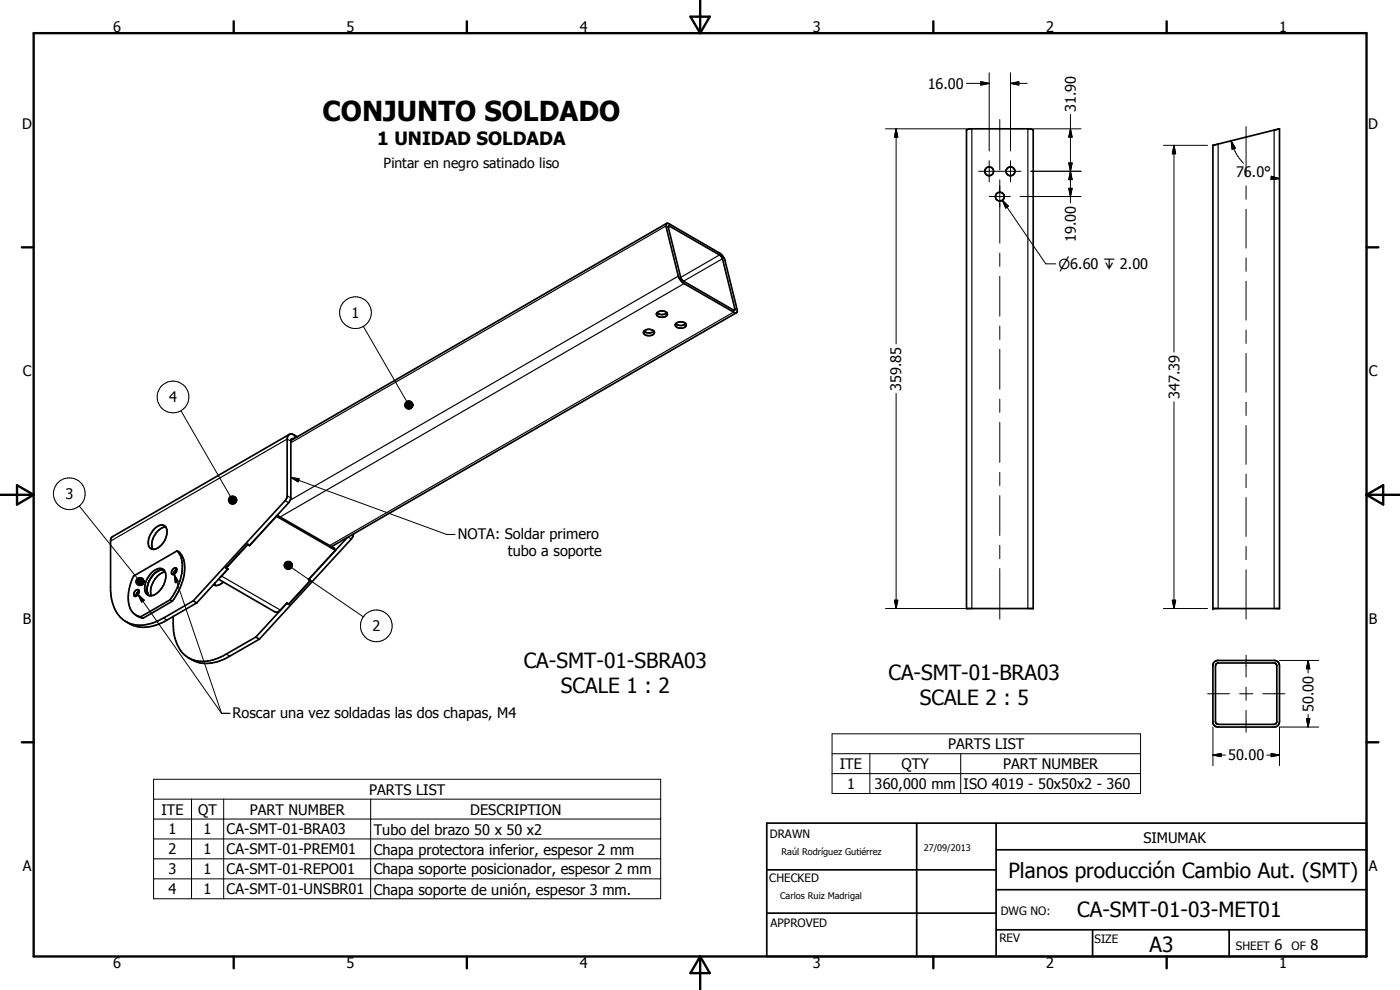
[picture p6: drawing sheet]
<svg xmlns="http://www.w3.org/2000/svg" width="420mm" height="297mm" viewBox="0 0 420 297" stroke-linecap="round" stroke-linejoin="round" font-family="sans-serif">
<g fill="none" stroke="#000" stroke-width=".51">
<path d="M290.1 38.9l1-.2h17.9l1.1 .3v143.6h-20zM364 43.6l20-4.9v143.9h-20zM364 43.6h.1M200 67.1l-.2 .7 3.8 15 .8 1.5 .9 .8 15.1 8.7h.7M200 67.1l.9 .1 15.8 9.3 .8 1.5 3.8 15-.2 .8M200 67.1l-112.7 65.1M200.6 67.9h.5l15.3 9 .4 .6 3.7 15.5h-.5l-15.3-9.1-.4-.5zM193.2 99.4a2.33 2.33 0 0 0 3 0M193.3 99.3a2 2 0 0 1 3.1 .5 1.92 1.92 0 0 1-3.3 0zM197.2 93.9a2.27 2.27 0 0 0 2.9 0M197.2 93.8a2.06 2.06 0 0 1 3.1 .5 1.95 1.95 0 0 1-3.3 0zM202.8 97.1a2.26 2.26 0 0 0 3 0"/>
<path d="M202.8 97.1a1.99 1.99 0 0 1 3.1 .4 1.85 1.85 0 0 1-1.6 1 1.85 1.85 0 0 1-1.7-1.1zM221.1 93.8l-121.6 70.2M86.8 130.3l-.3 .4-.3 1v17.3l-.4 1-27.8 30.3M86.8 130.3l-53.2 30.8-.4 1v15.1a10.5 10.5 0 0 0 4.9 9.5 11.7 11.7 0 0 0 11-1.3l8.9-5.1M86.8 130.3l.7-.1 1.7 .9M88.2 131.7h-.6l-.3 .4-.1 17.8-.6 .9-11.7 12.9M46.4 158.6a2.38 2.38 0 0 1 3.3-.5 5.1 5.1 0 0 1-1.3 5.5 2.68 2.68 0 0 1-3.2 1l-.2-.2a4.8 4.8 0 0 1 1.4-5.8zM49.8 158.2a5.3 5.3 0 0 0-4.3 5l.4 1.6M83 154.9l17.7 10.2M83.2 154.6l17.2 9.9 .3 .6M40.8 177.1l.3-.2a.8 .8 0 0 1 .7 .7 .8 .8 0 0 1-.4 .8l-.6 .5a.74 .74 0 0 1-.7-.6 .74 .74 0 0 1 .3-.8zM41.7 177.3l-.6 .7-.3 .9"/>
<path d="M45.5 171.8a3.5 3.5 0 0 1 3.2-1.2 3.6 3.6 0 0 1 .5 4.8 5.2 5.2 0 0 1-4.3 3.3 2.68 2.68 0 0 1-1.2-3.8l.6-1.4zM49.2 171a4.7 4.7 0 0 0-4.5 3.4 3.9 3.9 0 0 0 0 4.3M49.6 171.6a6.1 6.1 0 0 0-4.2 7.1M51.9 170.8a.59 .59 0 0 1 .6-.5 .59 .59 0 0 1 .5 .5 1.14 1.14 0 0 1-.2 1.2 1.14 1.14 0 0 1-1.2 .3l-.1-.9zM53 170.8l-.6 .6-.2 .9M53.2 165.3l-13.1 7.5a11.9 11.9 0 0 0-.7 10.5l1.4 1.3M53.2 165.3a5.9 5.9 0 0 1 2.2 5.8 18.2 18.2 0 0 1-3.7 9.3M53.2 165.3a9.1 9.1 0 0 1 .8 9l-.9 2.2-2.1 3.5M64.4 175l.3 .7M65.6 173.8l17 9.8 .6 .1 .7-.4 2.2-2.4M67 174.6a2.45 2.45 0 0 1-3 .8M67.8 170.3l.1 .1"/>
<path d="M67.9 170.4l.5 .3-2.3 2.4M68.3 170.7l.1 .1M68.4 170.8l-9.4 10.1M74.3 163.3l.1 .1M74.4 163.4l.5 .3M74.4 163.4l-6.5 7M74.8 163.6l.1 .1M74.9 163.6l-.6-.3-6.5 7.1 .6 .4M92.7 173.8v.1M92.7 173.9l.5 .3-6.6 7.2M93 174.1l.1 .1M93.1 174.2l-6.5 7-.5-.3"/>
<path d="M100.7 165.1l-8.1 8.8 .5 .3M104.2 161.3l-11.5 12.6M106.1 160.2l-.7 1.5-27.6 30.1M40.8 184.6l1.4 .5M40.8 184.6l2.1 .9M42.2 185.1l.7 .4M51 180l.7 .4M51 180l-8.8 5.1M51.7 180.4l-8.8 5.1M52 185a15.1 15.1 0 0 0 2.4 10.5 8.7 8.7 0 0 0 10.3 2.2l2.4-1 9.7-5.6M58 180.3l1 .6M59 180.9l-8.9 5.2a11.3 11.3 0 0 1-12.3 .5"/>
<path d="M76.8 191.1l1 .7M77.8 191.8l-8.9 5.1a11.5 11.5 0 0 1-10.7 1.4l-1.6-.9M86.1 181h.1M86.1 181l.5 .4M86.1 181l-9.3 10.1M86.6 181.2v.2M364.4 198.7l.9-.5h17.4a1.57 1.57 0 0 1 1.3 1.6v16.7a1.58 1.58 0 0 1-1.6 1.6h-16.8l-1.2-.5-.4-.8v-17.3zM365 199.2l.6-.3 17.2 .2 .4 .7-.1 17.2-.7 .3h-16.8l-.6-.2-.2-.6v-16.7zM230.1 247h180v40h-180zM275.1 247v40M298.9 255h111.2M298.9 247v40"/>
<path d="M230.1 274h68.8M230.1 261h68.8M298.9 279h111.2M298.9 267h111.2M327.9 279v8M368.9 279v8"/>
<circle cx="296.9" cy="51.4" r="1.33"/>
<circle cx="300.1" cy="59" r="1.33"/>
<circle cx="303.3" cy="51.4" r="1.32"/>
</g>
<g fill="none" stroke="#000" stroke-width=".35">
<path d="M291.7 38.7v143.9M308.5 38.7v143.9M382.4 39v143.6M365.6 43.2v139.4M199.8 67.8l-112.5 65M201.1 67.9l-.5 .3M215.9 76.5l-11.6 6.7M216.8 77.6l-11.7 6.8M203.6 82.8l-116.5 67.3M205.3 85.1l-121.2 70M220.2 93.6l-121.3 70.1M220.5 92.6l-.5 .4"/>
<path d="M87.3 132.4l-1.1-.7-53 30.6M88.3 130.5v1.1M85.5 150.2l1.1 .6M86.2 148.8l1.1 .6M66.5 172.8l17.6 10.2M104.5 161.2l.9 .5M49.1 185.4l1 .7M67.9 196.3l1 .6"/>
</g>
<g fill="#000">
<circle cx="364" cy="43.6" r=".25"/>
<circle cx="364" cy="182.6" r=".25"/>
</g>
<g fill="none" stroke="#000" stroke-width=".71">
<path d="M10.1 9.9h400v277.1h-400zM70.1 6.4v3.5M140.1 6.4v3.5M207.2 5h5.8l-2.9 4.9zM210.1 0v9.9M280.1 6.4v3.5M350.1 6.4v3.5M6.6 74.2h3.5M410.1 74.2h3.6M.1 148.5h10M5.1 145.6l5 2.9-5 2.9zM410.1 148.5h10"/>
<path d="M410.1 148.5l5-2.9v5.8zM6.6 222.7h3.5M410.1 222.7h3.6M70.1 287v3.5M140.1 287v3.5M210.1 287v10M210.1 287l2.9 5h-5.8zM280.1 287v3.5M350.1 287v3.5"/>
</g>
<g fill="none" stroke="#000" stroke-width=".3">
<path d="M265.8 38.7h24.3M268.9 38.7l.5 2.4h-1zM268.9 38.7v64.5M290.1 25h6.8M294.4 24.5l2.5 .5-2.5 .5zM296.9 21.8v23.5M300 35.9v15.1M303.3 25l2.5-.5v1zM303.3 21.8v23.5M303.3 25h5M310.1 38.7h14.3M321.3 38.7l.5 2.4h-1.1z"/>
<path d="M321.3 34.3v26.6M374 38v14.8M293.7 51.4h12.7M296.9 48.2v6.4M296.9 59h6.3M300 54v18.9M303.3 48.2v6.4M306.1 59h18.3M309.4 51.4h15M320.7 56.5h1.1l-.5 2.5zM320.7 48.9h1.1l-.5 2.5zM320.7 48.9l1.1 5h-1.1l1.1-5z"/>
<path d="M321.3 51.4l.5 2.5h-1.1zM349.2 43.6h13.2M352.3 43.6l.5 2.5h-1zM352.3 43.6v62.1M369.5 42.2l1.2 2.2-.9 .4zM369.5 42.2l1.5 4 2.2 2.8M374 55.8v4M381.5 53.4l2.5 .2M381.5 52.9l2.5 .7-2.5 .3zM300 75.9v4M300.8 60.1l1.8 1.7-.8 .6zM300.8 60.1l13 19.1h3.1"/>
<path d="M374 62.8v11.6M374 77.4v4M109 97.9l13.1 22.5M300 82.9v12M300 97.8v4.1M374 84.4v11.7M374 99.1v3.9M268.9 118v64.6M300 104.8v12M300 119.8v3.9M374 106v11.7M54.3 123.2l14.9 25.8"/>
<path d="M121.4 121.4l2.5 .1-2.5 .2zM121.4 121.7l2.5-.2-2.4 .4zM121.4 121.5h2.5M121.5 121.1l2.4 .4-2.5-.1zM121.5 121.9l2.4-.4-2.3 .7zM121.6 120.9l2.3 .6-2.4-.4zM121.6 122.2l2.3-.7-2.1 .8zM121.8 120.6l.2-.1 1.9 1zM121.8 120.6l2.1 .9-2.3-.6zM121.8 122.3l2.1-.8-1.9 1.1zM122 120.5l.2-.1 1.7 1.1zM122 122.6l1.9-1.1-1.7 1.2z"/>
<path d="M122.2 120.4l.3-.1 1.4 1.2zM122.2 122.7l1.7-1.2-1.4 1.2zM122.5 120.3h.3l1.1 1.2zM122.5 122.7l1.4-1.2-1.1 1.3zM122.8 120.3h.2l.9 1.2zM123 120.3l.3 .1 .6 1.1zM123.3 120.4l.6 1.1zM123.5 120.6l.4 .9zM123.6 120.8l.3 .7zM123.8 121l.1 .5zM123.9 121.5l-.9 1.2-.2 .1zM123.9 121.5l-.9 1.2z"/>
<path d="M123.9 121.5l-.6 1.1zM123.9 121.5l-.4 1zM123.9 121.5l-.3 .8zM123.9 121.5l-.1 .5zM123.9 121.5v.3zM300 126.7v12M352.3 120.5v62.1M374 120.7v4M374 127.7v11.6M23.8 151.8l17.4 21.7M68.5 149.9l2.5 .1-2.5 .2zM68.5 150.2l2.5-.2-2.4 .5z"/>
<path d="M68.5 150h2.5M68.6 149.6l2.4 .4-2.5-.1zM68.6 150.5l2.4-.5-2.3 .7zM68.7 149.4l2.3 .6-2.4-.4zM68.7 150.7l2.3-.7-2.1 .9zM68.9 149.2l.2-.2 1.9 1zM68.9 149.2l2.1 .8-2.3-.6zM68.9 150.9l2.1-.9-1.9 1.1zM69.1 149l.2-.1 1.7 1.1zM69.1 151.1l1.9-1.1-1.7 1.2zM69.3 148.9l.3-.1 1.4 1.2zM69.3 151.2l1.7-1.2-1.4 1.3z"/>
<path d="M69.6 148.8h.3l1.1 1.2zM69.6 151.3l1.4-1.3-1.1 1.3zM69.9 148.8h.2l.9 1.2zM70.1 148.8l.9 1.2zM70.4 149l.6 1zM70.6 149.1l.4 .9zM70.8 149.3l.2 .7zM70.9 149.5l.1 .5zM71 150l-.9 1.3h-.2zM71 150l-.9 1.3zM71 150l-.6 1.1zM71 150l-.4 1z"/>
<path d="M71 150l-.2 .8zM71 150l-.1 .6zM71 150v.3zM87.3 143.3l2.5 .3-.4 1zM87.3 143.3l46.8 17.1h2.5M300 141.7v4M300 148.7v12M374 142.3v4M374 149.3v11.7M40.8 174.4l2.5 .1-2.5 .1zM40.8 174.6l2.5-.1-2.5 .4zM40.8 174.5h2.5"/>
<path d="M40.8 174.1l2.5 .4-2.5-.1zM40.8 174.9l2.5-.4-2.4 .6zM40.9 173.9l2.4 .6-2.5-.4zM40.9 175.1l2.4-.6-2.2 .8zM41.1 173.7l.2-.2 2 1zM41.1 173.7l2.2 .8-2.4-.6zM41.1 175.3l2.2-.8-2 1zM41.3 173.5l.3-.1 1.7 1.1zM41.3 175.5l2-1-1.7 1.1zM41.4 178.4l1.9 1.7-.8 .6zM41.4 178.4l25.1 35.6M41.6 173.4l.2-.1 1.5 1.2z"/>
<path d="M41.6 175.6l1.7-1.1-1.5 1.2zM41.8 173.3h.3l1.2 1.2zM41.8 175.7l1.5-1.2-1.2 1.2zM42.1 173.3h.2l1 1.2zM42.3 173.3l1 1.2zM42.6 173.4l.7 1.1zM42.8 173.5l.5 1zM43 173.7l.3 .8zM43.1 174l.2 .5zM43.3 174.5l-1 1.2h-.2zM43.3 174.5l-1 1.2zM43.3 174.5l-.7 1.1z"/>
<path d="M43.3 174.5l-.5 .9zM43.3 174.5l-.3 .8zM43.3 174.5l-.2 .5zM43.3 174.5l-.1 .3zM52.3 172.3l1.2 2.2-.9 .3zM52.3 172.3l14.2 41.7M85.2 169.5l2.5 .1-2.5 .2zM85.2 169.8l2.5-.2-2.4 .4zM85.2 169.6h2.5M85.3 169.2l2.4 .4-2.5-.1zM85.3 170l2.4-.4-2.3 .7zM85.4 169l.2-.2 2.1 .8z"/>
<path d="M85.4 169l2.3 .6-2.4-.4zM85.4 170.3l2.3-.7-2.1 .9zM85.6 168.8l.2-.2 1.9 1zM85.6 170.5l2.1-.9-1.9 1zM85.8 168.6l.3-.2 1.6 1.2zM85.8 170.6l1.9-1-1.6 1.2zM86.1 168.4h.2l1.4 1.2zM86.1 170.8l1.6-1.2-1.4 1.3zM86.3 168.4h.3l1.1 1.2zM86.3 170.9l1.4-1.3-1.1 1.3zM86.6 168.4h.2l.9 1.2zM86.8 168.4l.9 1.2z"/>
<path d="M87.1 168.5l.6 1.1zM87.3 168.7l.4 .9zM87.5 168.9l.2 .7zM87.5 170.3l21.5 14.8M87.6 169.1l.1 .5zM87.7 169.6l-.9 1.2-.2 .1zM87.7 169.6l-.6 1.1-.3 .1zM87.7 169.6l-.6 1.1zM87.7 169.6l-.4 1zM87.7 169.6l-.2 .7zM87.7 169.6l-.1 .5zM87.7 169.6v.3z"/>
<path d="M300 163.6v4M300 170.6v15.2M374 164v3.9M374 170.9v14.9M265.8 182.6h24.3M268.4 180.1h1l-.5 2.5zM349.2 182.6h13.2M351.8 180.1h1l-.5 2.5zM374 196.6v6.6M384 198.2h11.8M392.6 198.2l.5 2.5h-1zM392.6 198.2v3.7"/>
<path d="M66.5 214h2.5M362.4 208.2h6.6M364 218.1v11.6M372 208.2h4M374 206.2v3.9M374 213.1v6.6M379 208.2h6.6M392.1 215.6h1l-.5 2.5zM392.6 214.4v3.7M395.8 218.1h-11.8v11.6M46.1 233.8h152.2v35.9h-152.2zM46.1 239.8h152.2"/>
<path d="M57.5 239.8v29.9M67.1 239.8v29.9M111.2 239.8v29.9M249.7 220.2h92.6v17.9h-92.6zM249.7 226.1h92.6M249.7 232.1h92.6M261.1 226.1v12M288.3 226.1v12M364 226.6l2.5-.5v.9zM364 226.6h3.7M380.2 226.6h3.8M381.5 226.1l2.5 .5-2.5 .4z"/>
<path d="M46.1 245.7h152.2M46.1 251.7h152.2M46.1 257.7h152.2M46.1 263.7h152.2"/>
<circle cx="106.7" cy="93.8" r="4.8"/>
<circle cx="51.9" cy="119.1" r="4.8"/>
<circle cx="20.8" cy="148.1" r="4.8"/>
<circle cx="112.9" cy="187.8" r="4.8"/>
</g>
<g fill="#000">
<path d="M294.4 24.5l2.5 .5-2.5 .5zM303.3 25l2.5-.5v1zM268.9 38.7l.5 2.4h-1zM320.7 56.5h1.1l-.5 2.5zM320.7 48.9h1.1l-.5 2.5zM321.3 51.4l.5 2.5h-1.1zM321.3 38.7l.5 2.4h-1.1zM352.3 43.6l.5 2.5h-1zM369.5 42.2l1.2 2.2-.9 .4zM381.5 52.9l2.5 .7-2.5 .3zM300.8 60.1l1.8 1.7-.8 .6zM123.8 121l.1 .5z"/>
<path d="M123.6 120.8l.3 .7zM123.5 120.6l.4 .9zM123.3 120.4l.6 1.1zM123 120.3l.3 .1 .6 1.1zM122.8 120.3h.2l.9 1.2zM122.5 120.3h.3l1.1 1.2zM122.2 120.4l.3-.1 1.4 1.2zM122 120.5l.2-.1 1.7 1.1zM121.8 120.6l.2-.1 1.9 1zM121.8 120.6l2.1 .9-2.3-.6zM121.6 120.9l2.3 .6-2.4-.4zM121.5 121.9l2.4-.4-2.3 .7z"/>
<path d="M121.6 122.2l2.3-.7-2.1 .8zM121.8 122.3l2.1-.8-1.9 1.1zM122 122.6l1.9-1.1-1.7 1.2zM122.2 122.7l1.7-1.2-1.4 1.2zM122.5 122.7l1.4-1.2-1.1 1.3zM123.9 121.5l-.9 1.2-.2 .1zM123.9 121.5l-.9 1.2zM123.9 121.5l-.6 1.1zM123.9 121.5l-.4 1zM123.9 121.5l-.3 .8zM123.9 121.5l-.1 .5zM123.9 121.5v.3z"/>
<path d="M70.9 149.5l.1 .5zM70.8 149.3l.2 .7zM70.6 149.1l.4 .9zM70.4 149l.6 1zM70.1 148.8l.9 1.2zM69.9 148.8h.2l.9 1.2zM69.6 148.8h.3l1.1 1.2zM69.3 148.9l.3-.1 1.4 1.2zM69.1 149l.2-.1 1.7 1.1zM68.9 149.2l.2-.2 1.9 1zM68.9 149.2l2.1 .8-2.3-.6zM68.7 149.4l2.3 .6-2.4-.4z"/>
<path d="M68.6 150.5l2.4-.5-2.3 .7zM68.7 150.7l2.3-.7-2.1 .9zM68.9 150.9l2.1-.9-1.9 1.1zM69.1 151.1l1.9-1.1-1.7 1.2zM69.3 151.2l1.7-1.2-1.4 1.3zM69.6 151.3l1.4-1.3-1.1 1.3zM71 150l-.9 1.3h-.2zM71 150l-.9 1.3zM71 150l-.6 1.1zM71 150l-.4 1zM71 150l-.2 .8zM71 150l-.1 .6z"/>
<path d="M71 150v.3zM87.3 143.3l2.5 .3-.4 1zM43.1 174l.2 .5zM43 173.7l.3 .8zM42.8 173.5l.5 1zM42.6 173.4l.7 1.1zM42.3 173.3l1 1.2zM42.1 173.3h.2l1 1.2zM41.8 173.3h.3l1.2 1.2zM41.6 173.4l.2-.1 1.5 1.2zM41.3 173.5l.3-.1 1.7 1.1zM41.1 173.7l.2-.2 2 1z"/>
<path d="M41.1 173.7l2.2 .8-2.4-.6zM40.9 173.9l2.4 .6-2.5-.4zM40.8 174.9l2.5-.4-2.4 .6zM40.9 175.1l2.4-.6-2.2 .8zM41.1 175.3l2.2-.8-2 1zM41.3 175.5l2-1-1.7 1.1zM41.6 175.6l1.7-1.1-1.5 1.2zM41.8 175.7l1.5-1.2-1.2 1.2zM43.3 174.5l-1 1.2h-.2zM43.3 174.5l-1 1.2zM43.3 174.5l-.7 1.1zM43.3 174.5l-.5 .9z"/>
<path d="M43.3 174.5l-.3 .8zM43.3 174.5l-.2 .5zM43.3 174.5l-.1 .3zM52.3 172.3l1.2 2.2-.9 .3zM87.6 169.1l.1 .5zM87.5 168.9l.2 .7zM87.3 168.7l.4 .9zM87.1 168.5l.6 1.1zM86.8 168.4l.9 1.2zM86.6 168.4h.2l.9 1.2zM86.3 168.4h.3l1.1 1.2zM86.1 168.4h.2l1.4 1.2z"/>
<path d="M85.8 168.6l.3-.2 1.6 1.2zM85.6 168.8l.2-.2 1.9 1zM85.4 169l.2-.2 2.1 .8zM85.4 169l2.3 .6-2.4-.4zM85.3 170l2.4-.4-2.3 .7zM85.4 170.3l2.3-.7-2.1 .9zM85.6 170.5l2.1-.9-1.9 1zM85.8 170.6l1.9-1-1.6 1.2zM86.1 170.8l1.6-1.2-1.4 1.3zM86.3 170.9l1.4-1.3-1.1 1.3zM87.7 169.6l-.9 1.2-.2 .1zM87.7 169.6l-.6 1.1-.3 .1z"/>
<path d="M87.7 169.6l-.6 1.1zM87.7 169.6l-.4 1zM87.7 169.6l-.2 .7zM87.7 169.6l-.1 .5zM87.7 169.6v.3zM41.4 178.4l1.9 1.7-.8 .6zM268.4 180.1h1l-.5 2.5zM351.8 180.1h1l-.5 2.5zM392.1 215.6h1l-.5 2.5zM392.6 198.2l.5 2.5h-1zM364 226.6l2.5-.5v.9zM381.5 226.1l2.5 .5-2.5 .4z"/>
</g>
<path d="M121.4 121.7h2.5M68.5 149.8h2.5M40.8 174.3h2.5M40.8 174.7h2.5M85.2 169.4h2.5" fill="none" stroke="#000" stroke-width=".38"/>
<path d="M121.4 121.3h2.5M68.5 150.2h2.5M85.2 169.8h2.5" fill="none" stroke="#000" stroke-width=".42"/>
<text font-size="8.2" x="96.8" y="36.3">CONJUNTO SOLDADO</text>
<g font-size="6.3">
<text x="157.2" y="200.4">CA-SMT-01-SBRA03</text>
<text x="168.3" y="207.9">SCALE 1 : 2</text>
<text x="266.6" y="204.1">CA-SMT-01-BRA03</text>
<text x="276" y="211.6">SCALE 2 : 5</text>
<text x="302.6" y="263.3">Planos producción Cambio Aut. (SMT)</text>
<text x="323.3" y="275.1">CA-SMT-01-03-MET01</text>
<text x="345" y="285.6">A3</text>
</g>
<text font-size="5.5" x="113.2" y="43.6">1 UNIDAD SOLDADA</text>
<g font-size="4.4">
<text x="34" y="9.6">6</text>
<text x="104" y="9.6">5</text>
<text x="174" y="9.6">4</text>
<text x="244" y="9.6">3</text>
<text x="313.9" y="9.6">2</text>
<text x="383.9" y="9.6">1</text>
<text x="278.4" y="26.6">16.00</text>
<text x="322.8" y="33.6" transform="rotate(-90 322.8 33.6)">31.90</text>
<text x="6.7" y="38.7">D</text>
<text x="410.6" y="38.7">D</text>
<text x="371" y="53">76.0°</text>
<text x="322.8" y="72.6" transform="rotate(-90 322.8 72.6)">19.00</text>
<text x="105.5" y="95.4">1</text>
<text x="6.8" y="112.9">C</text>
<text x="410.8" y="112.9">C</text>
<text x="270.5" y="117.3" transform="rotate(-90 270.5 117.3)">359.85</text>
<text x="353.9" y="119.8" transform="rotate(-90 353.9 119.8)">347.39</text>
<text x="50.7" y="120.7">4</text>
<text x="19.6" y="149.8">3</text>
<text x="137.4" y="161.6">NOTA: Soldar primero</text>
<text x="152.4" y="166.8">tubo a soporte</text>
<text x="6.9" y="187.2">B</text>
<text x="111.7" y="189.4">2</text>
<text x="410.8" y="187.2">B</text>
<text x="69.8" y="215.3">Roscar una vez soldadas las dos chapas, M4</text>
<text x="394.2" y="213.6" transform="rotate(-90 394.2 213.6)">50.00</text>
<text x="284.6" y="224.8">PARTS LIST</text>
<text x="252.1" y="230.8">ITE</text>
<text x="270.6" y="230.8">QTY</text>
<text x="301.1" y="230.8">PART NUMBER</text>
<text x="368.5" y="228.1">50.00</text>
<text x="110.8" y="238.4">PARTS LIST</text>
<text x="254.2" y="236.7">1</text>
<text x="262.5" y="236.7">360,000 mm</text>
<text x="289.2" y="236.7">ISO 4019 - 50x50x2 - 360</text>
<text x="48.5" y="244.4">ITE</text>
<text x="59.5" y="244.4">QT</text>
<text x="75" y="244.4">PART NUMBER</text>
<text x="141.1" y="244.4">DESCRIPTION</text>
<text x="50.6" y="250.4">1</text>
<text x="61.1" y="250.4">1</text>
<text x="68" y="250.4">CA-SMT-01-BRA03</text>
<text x="112.2" y="250.4">Tubo del brazo 50 x 50 x2</text>
<text x="50.6" y="256.3">2</text>
<text x="61.1" y="256.3">1</text>
<text x="68" y="256.3">CA-SMT-01-PREM01</text>
<text x="112.2" y="256.4">Chapa protectora inferior, espesor 2 mm</text>
<text x="343.1" y="252.9">SIMUMAK</text>
<text x="6.8" y="261.5">A</text>
<text x="50.6" y="262.3">3</text>
<text x="61.1" y="262.3">1</text>
<text x="68" y="262.3">CA-SMT-01-REPO01</text>
<text x="112.2" y="262.4">Chapa soporte posicionador, espesor 2 mm</text>
<text x="410.8" y="261.5">A</text>
<text x="50.6" y="268.3">4</text>
<text x="61.1" y="268.3">1</text>
<text x="68" y="268.3">CA-SMT-01-UNSBR01</text>
<text x="112.2" y="268.5">Chapa soporte de unión, espesor 3 mm.</text>
<text x="382.5" y="285">6</text>
<text x="393.3" y="285">8</text>
<text x="34" y="290.6">6</text>
<text x="104" y="290.6">5</text>
<text x="174" y="290.6">4</text>
<text x="244" y="290.6">3</text>
<text x="313.9" y="290.6">2</text>
<text x="383.9" y="290.6">1</text>
</g>
<g font-size="4.2">
<text x="115.1" y="50.3">Pintar en negro satinado liso</text>
<text x="317.7" y="80.8">n6.60 x 2.00</text>
</g>
<g font-size="3.5">
<text x="231" y="251.5">DRAWN</text>
<text x="230.9" y="264.6">CHECKED</text>
<text x="300.3" y="274.5">DWG NO:</text>
<text x="231.3" y="278.3">APPROVED</text>
<text x="299.9" y="282.6">REV</text>
<text x="328.5" y="283.1">SIZE</text>
<text x="370.9" y="285">SHEET</text>
<text x="387.6" y="285">OF</text>
</g>
<g font-size="2.7">
<text x="234.5" y="256.6">Raúl Rodríguez Gutiérrez</text>
<text x="277.2" y="255.3">27/09/2013</text>
<text x="234.1" y="269.7">Carlos Ruiz Madrigal</text>
</g>
</svg>
